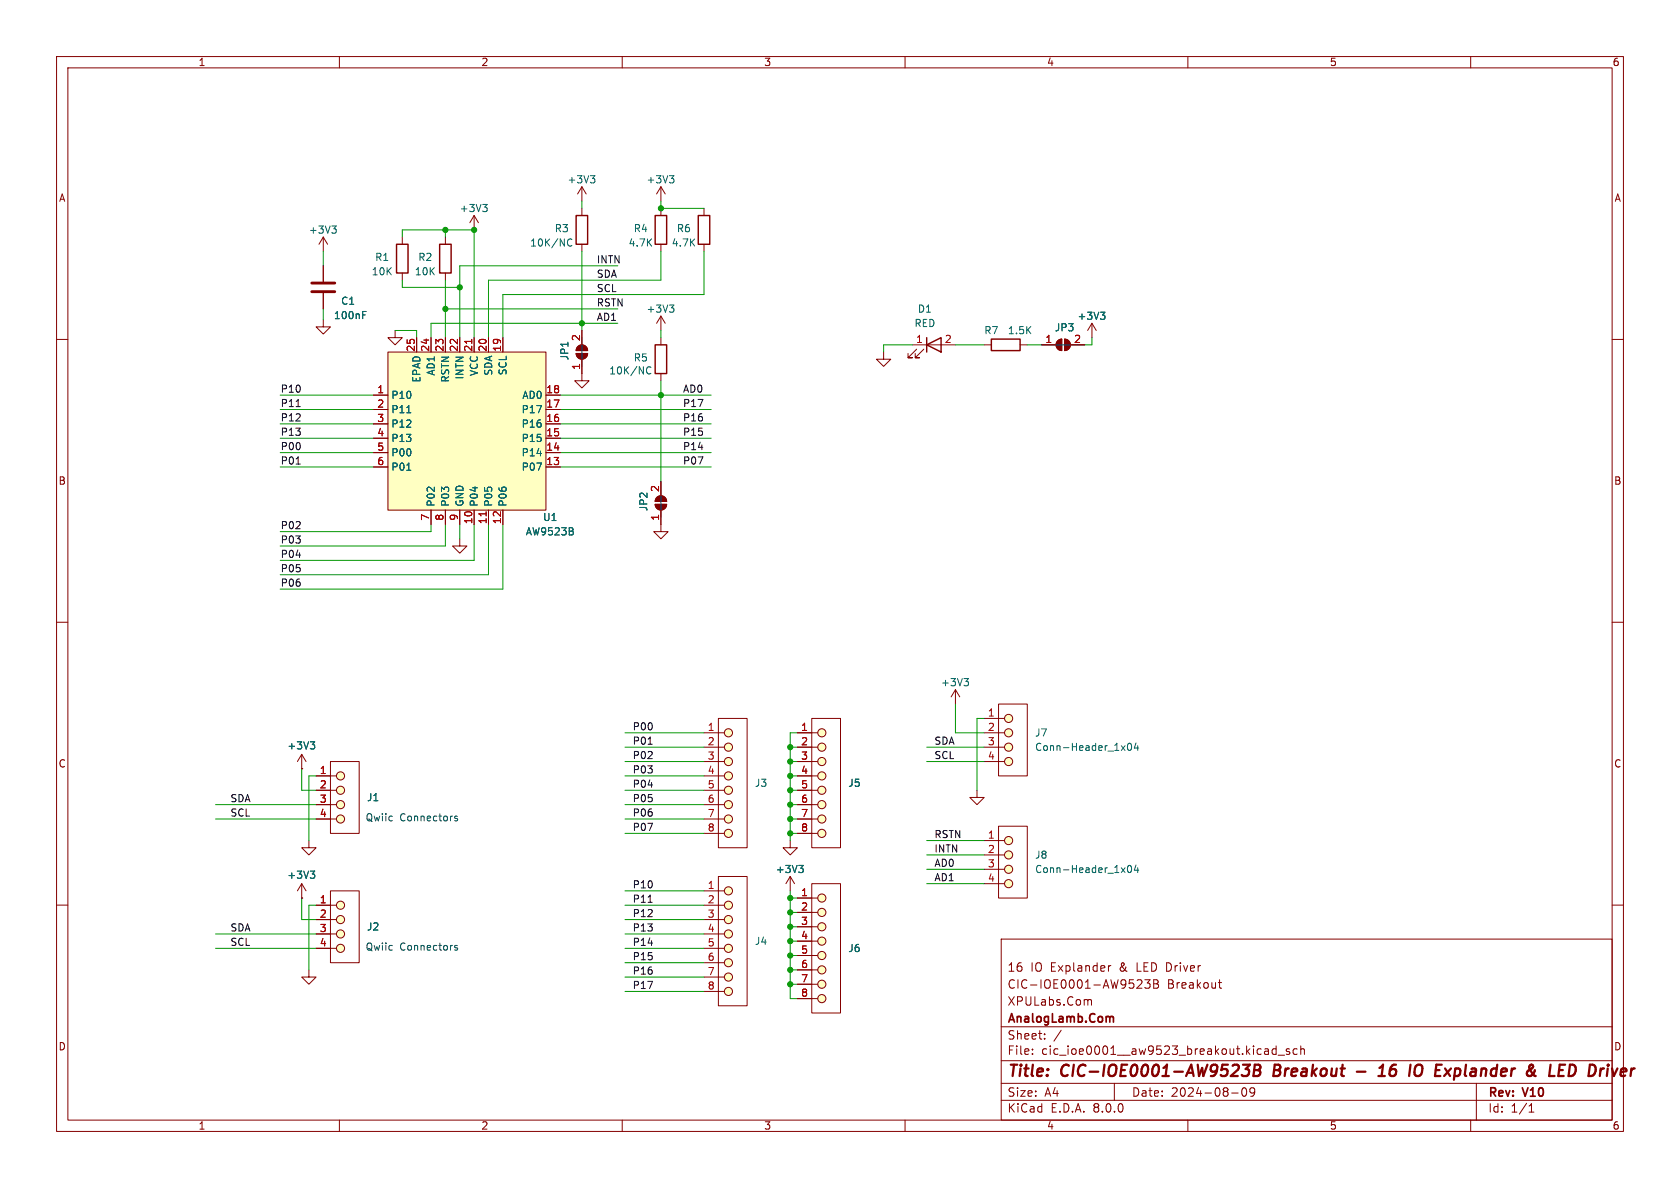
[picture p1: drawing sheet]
<svg xmlns="http://www.w3.org/2000/svg" width="297mm" height="210mm" viewBox="0 0 297 210" stroke-linecap="round" stroke-linejoin="round" font-family="sans-serif">
<g fill="none" stroke="#840000" stroke-width=".18">
<path d="M10 10h277v190h-277zM12 12h273v186h-273zM60 10v2M110 10v2M160 10v2M210 10v2M260 10v2M102.9 33v2.6M102.9 36.8v1.3M102.9 33l-.8 1.3M102.9 33l.7 1.3M124.5 36.8v1.3"/>
<path d="M10 60h2M57.1 56.5v1.3h1.3l-1.3 1.3-1.2-1.3h1.2M57.1 41.9v2.6M57.1 47v2.8M57.1 51.8v2.8M57.1 41.9l-.7 1.3M57.1 41.9l.8 1.3M69.8 58.4v1.3h1.3l-1.3 1.3-1.2-1.3h1.2M71.1 41.9v1.3M71.1 48.3v1.2M78.7 41.9v1.3M78.7 48.3v1.2"/>
<path d="M102.9 43.2v1.3M102.9 58.4v2.6M116.8 55.9l-.7 1.3M116.8 55.9v2.5M116.8 59.7v1.3M116.8 55.9l.8 1.3M124.5 43.2v1.3M188.2 59.9a1.02 1.02 0 0 1 1 1.1 1.02 1.02 0 0 1-1 1zM193 57.2l-.7 1.2M193 57.2v2.5M193 57.2l.8 1.2M285 60h2"/>
<path d="M101.9 62.5h2a1.02 1.02 0 0 1-1 1 1.02 1.02 0 0 1-1-1zM102.1 61.3a1.02 1.02 0 0 1 1.2-.3 1.02 1.02 0 0 1 .6 1h-2zM102.9 63.5v3.8h1.2l-1.2 1.3-1.3-1.3h1.3M116.8 66v1.3M156.2 62.2v1.3h1.3l-1.3 1.3-1.3-1.3h1.3M161.3 61h7.6M162.1 61.7l-1.6 1.5h.8h-.8v-.7M163.3 61.7l-1.5 1.5h.8h-.8v-.7M174 61h1.3M180.3 61h1.3M184.1 61h2.6M187 60.2l.7-.3v2.1a1.02 1.02 0 0 1-.9-.7 1.02 1.02 0 0 1 .2-1.1z"/>
<path d="M189.2 61h2.6M81.3 95.3v1.2h1.2l-1.2 1.3-1.3-1.3h1.3M115.8 89.2h2.1a1.02 1.02 0 0 1-1.1 1 1.02 1.02 0 0 1-1-1zM116.1 87.9a1.02 1.02 0 0 1 1.1-.2 1.02 1.02 0 0 1 .7 .9h-2.1zM116.8 90.2v3.8h1.3l-1.3 1.3-1.2-1.3h1.2M116.8 85.1v2.5M10 110h2M285 110h2M53.3 135.9h.1M53.3 133.4l-.7 1.2M53.3 133.4v2.5M53.3 133.4l.8 1.2"/>
<path d="M55.9 139.7h3.5M55.9 137.2h3.5M58.4 134.6h5.1v12.7h-5.1zM124.5 134.6h3.5M124.5 132.1h3.5M124.5 129.5h3.5M124.5 139.7h3.5M124.5 137.2h3.5M127 127h5.1v22.9h-5.1zM141 134.6h3.5M141 132.1h3.5M141 129.5h3.5"/>
<path d="M141 139.7h3.5M141 137.2h3.5M143.5 127h5.1v22.9h-5.1zM168.9 121.9l-.8 1.3M168.9 121.9v2.6M168.9 121.9l.8 1.3M172.7 139.7v1.3h1.3l-1.3 1.2-1.3-1.2h1.3M174 134.6h3.5M174 132.1h3.5M174 129.5h3.5M174 127h3.5M176.5 124.5h5.1v12.7h-5.1z"/>
<path d="M10 160h2M53.3 158.8h.1M53.3 156.2v2.6M53.3 156.2l-.7 1.3M53.3 156.2l.8 1.3M54.6 148.6v1.3h1.3l-1.3 1.2-1.3-1.2h1.3M55.9 144.8h3.5M55.9 142.2h3.5M58.4 157.5h5.1v12.7h-5.1zM124.5 144.8h3.5M124.5 142.2h3.5M124.5 157.5h3.5"/>
<path d="M124.5 147.3h3.5M127 154.9h5.1v22.9h-5.1zM139.7 148.6v1.3h1.3l-1.3 1.2-1.3-1.2h1.3M139.7 154.9l-.8 1.3M139.7 154.9v2.6M139.7 154.9l.8 1.3M141 158.8h3.5M141 144.8h3.5M141 142.2h3.5M141 147.3h3.5M143.5 156.2h5.1v22.9h-5.1zM285 160h2"/>
<path d="M54.6 171.5v1.2h1.3l-1.3 1.3-1.3-1.3h1.3M55.9 167.6h3.5M55.9 165.1h3.5M55.9 162.6h3.5M55.9 160h3.5M124.5 167.6h3.5M124.5 165.1h3.5M124.5 162.6h3.5M124.5 160h3.5M124.5 175.3h3.5M124.5 172.7h3.5M124.5 170.2h3.5"/>
<path d="M141 176.5h3.5M141 174h3.5M141 171.5h3.5M141 168.9h3.5M141 166.4h3.5M141 163.8h3.5M141 161.3h3.5M177 166h108v32h-108zM192.4 176.8h.5l.1 .9M196 170.7v1M196.4 170.7l-.3 .1-.1 .2M201.2 173.2l.5 .1 .2 .3-.9 1.1h.9"/>
<path d="M202.4 173.2h.9l-.5 .6 .4 .1v.7l-.2 .1h-.4l-.2-.1M204 173.2h.5l.2 .1v.3l-.2 .3a.4 .4 0 0 1 .3 .4 .4 .4 0 0 1-.3 .4h-.5zM204 173.9h.5M215.4 173.7h.6M215.6 173.2v1.3l.4 .2M60 198v2M110 198v2M160 198v2M177 194.5h108M177 191.5h108M177 187.5h108M177 181.5h108"/>
<path d="M182.5 186.3v.1M182.5 185.5v.1M184.7 183.6v.1M184.7 182.8v.1M187.6 182.1l-1.3 2M197 191.5v3M210 198v2M217.7 193.2h1.2M219.7 192.4l.2-.1a.81 .81 0 0 1 .6 .6 .81 .81 0 0 1-.3 .8l-.2 .1a.81 .81 0 0 1-.3-1.4zM221.8 192.9l-.3 .3h-.3l-.2-.3 .1-.5 .4-.1 .2 .1a.99 .99 0 0 1-.3 1.4h-.3M225.6 184.9v1.5M225.6 185.5l-.4-.1-.3 .3v.4l.1 .2h.6"/>
<path d="M226 186.5h1.1M228 185.5l-.4-.1-.2 .2 .1 .2 .5 .2v.3h-.6M229.3 185.5l-.4-.1-.3 .3v.4l.1 .2h.6M230 185.5l.2-.1 .3 .1 .1 .9M230 184.9v1.5M260 198v2M261 191.5v6.5M270.3 196.6h.9M270.3 195.5l.4-.4v1.5"/>
<circle cx="60.2" cy="139.7" r=".72"/>
<circle cx="60.2" cy="137.2" r=".72"/>
<circle cx="128.8" cy="134.6" r=".72"/>
<circle cx="128.8" cy="139.7" r=".72"/>
<circle cx="128.8" cy="137.2" r=".72"/>
<circle cx="128.8" cy="129.5" r=".72"/>
<circle cx="128.8" cy="132.1" r=".72"/>
<circle cx="145.3" cy="132.1" r=".72"/>
<circle cx="145.3" cy="134.6" r=".72"/>
<circle cx="145.3" cy="129.5" r=".72"/>
<circle cx="145.3" cy="137.2" r=".72"/>
<circle cx="145.3" cy="139.7" r=".72"/>
<circle cx="178.3" cy="132.1" r=".72"/>
<circle cx="178.3" cy="129.5" r=".72"/>
<circle cx="178.3" cy="134.6" r=".72"/>
<circle cx="178.3" cy="127" r=".72"/>
<circle cx="60.2" cy="142.2" r=".72"/>
<circle cx="60.2" cy="144.8" r=".72"/>
<circle cx="128.8" cy="147.3" r=".72"/>
<circle cx="128.8" cy="157.5" r=".72"/>
<circle cx="128.8" cy="144.8" r=".72"/>
<circle cx="128.8" cy="142.2" r=".72"/>
<circle cx="145.3" cy="142.2" r=".72"/>
<circle cx="145.3" cy="144.8" r=".72"/>
<circle cx="145.3" cy="158.7" r=".72"/>
<circle cx="145.3" cy="147.3" r=".72"/>
<circle cx="60.2" cy="167.6" r=".72"/>
<circle cx="60.2" cy="160" r=".72"/>
<circle cx="60.2" cy="165.1" r=".72"/>
<circle cx="60.2" cy="162.6" r=".72"/>
<circle cx="128.8" cy="172.7" r=".72"/>
<circle cx="128.8" cy="170.2" r=".72"/>
<circle cx="128.8" cy="175.3" r=".72"/>
<circle cx="128.8" cy="167.6" r=".72"/>
<circle cx="128.8" cy="165.1" r=".72"/>
<circle cx="128.8" cy="162.6" r=".72"/>
<circle cx="128.8" cy="160" r=".72"/>
<circle cx="145.3" cy="174" r=".72"/>
<circle cx="145.3" cy="176.5" r=".72"/>
<circle cx="145.3" cy="171.4" r=".72"/>
<circle cx="145.3" cy="168.9" r=".72"/>
<circle cx="145.3" cy="163.8" r=".72"/>
<circle cx="145.3" cy="161.3" r=".72"/>
<circle cx="145.3" cy="166.4" r=".72"/>
</g>
<g fill="none" stroke="#840000" stroke-width=".4">
<path d="M219.7 188.2h1.3l-.8 .8h.3l.3 .2v.6l-.1 .2-.4 .2h-.5l-.3-.2M221.7 189.2h.7M221.8 188.2h.7a.49 .49 0 0 1 .3 .5 .49 .49 0 0 1-.4 .5l.3 .1a.58 .58 0 0 1-.4 .9h-.7zM225.4 188.2l-.3 2h.8M239.9 189.4h1.5M243.7 190.2h1.1M243.9 188.8l.6-.6-.2 2M245.8 189.2l-.1 .2M245.9 188.7l-.3 1.1 .2 .3M250.5 188.3l.2-.1 .6 .1a1.36 1.36 0 0 1-.5 1.9h-.4M256.5 188.9l-1.2 1.3M274.1 188.2l-.2 2h.9"/>
<path d="M277.6 188.2h.4a1.08 1.08 0 0 1 .6 1.1 1.08 1.08 0 0 1-.8 .9h-.5M286.6 189.2v.9M287.5 189.4l-1 .1"/>
</g>
<path d="M196.4 179.7l.4 .1v.1v.8" fill="none" stroke="#840000" stroke-width=".3"/>
<g fill="#ffffc2" stroke="#ffffc2" stroke-width=".18">
<circle cx="145.3" cy="176.5" r=".72"/>
<circle cx="145.3" cy="174" r=".72"/>
<circle cx="145.3" cy="171.4" r=".72"/>
<circle cx="145.3" cy="168.9" r=".72"/>
<circle cx="145.3" cy="166.4" r=".72"/>
<circle cx="145.3" cy="163.8" r=".72"/>
<circle cx="145.3" cy="161.3" r=".72"/>
<circle cx="145.3" cy="158.7" r=".72"/>
<circle cx="178.3" cy="134.6" r=".72"/>
<circle cx="178.3" cy="132.1" r=".72"/>
<circle cx="178.3" cy="129.5" r=".72"/>
<circle cx="178.3" cy="127" r=".72"/>
<circle cx="60.2" cy="144.8" r=".72"/>
<circle cx="60.2" cy="142.2" r=".72"/>
<circle cx="60.2" cy="139.7" r=".72"/>
<circle cx="60.2" cy="137.2" r=".72"/>
<circle cx="60.2" cy="167.6" r=".72"/>
<circle cx="60.2" cy="165.1" r=".72"/>
<circle cx="60.2" cy="162.6" r=".72"/>
<circle cx="60.2" cy="160" r=".72"/>
<circle cx="128.8" cy="175.3" r=".72"/>
<circle cx="128.8" cy="172.7" r=".72"/>
<circle cx="128.8" cy="170.2" r=".72"/>
<circle cx="128.8" cy="167.6" r=".72"/>
<circle cx="128.8" cy="165.1" r=".72"/>
<circle cx="128.8" cy="162.6" r=".72"/>
<circle cx="128.8" cy="160" r=".72"/>
<circle cx="128.8" cy="157.5" r=".72"/>
<circle cx="145.3" cy="147.3" r=".72"/>
<circle cx="145.3" cy="144.8" r=".72"/>
<circle cx="145.3" cy="142.2" r=".72"/>
<circle cx="145.3" cy="139.7" r=".72"/>
<circle cx="145.3" cy="137.2" r=".72"/>
<circle cx="145.3" cy="134.6" r=".72"/>
<circle cx="145.3" cy="132.1" r=".72"/>
<circle cx="145.3" cy="129.5" r=".72"/>
<circle cx="128.8" cy="147.3" r=".72"/>
<circle cx="128.8" cy="144.8" r=".72"/>
<circle cx="128.8" cy="142.2" r=".72"/>
<circle cx="128.8" cy="139.7" r=".72"/>
<circle cx="128.8" cy="137.2" r=".72"/>
<circle cx="128.8" cy="134.6" r=".72"/>
<circle cx="128.8" cy="132.1" r=".72"/>
<circle cx="128.8" cy="129.5" r=".72"/>
</g>
<g fill="none" stroke="#006464" stroke-width=".18">
<path d="M58.7 39.9h.7l-.4 .5M104.4 31.1h.8l-.5 .4M104.9 31.5l.3 .3v.3l-.3 .2M59.2 40.4l.2 .3v.3l-.2 .2M64.1 55.7h.4M64.1 55.1h.6M100.3 43l.3 .4 .3 .1 .2-.1M101.1 42.4l-.2-.2-.3 .1-.3 .5M118.4 53.9h.7l-.4 .5M118.9 54.4l.2 .2v.3l-.2 .3M194.6 55.2h.7l-.4 .5M195.1 55.7l.2 .2v.3l-.2 .3"/>
<path d="M114.3 65.6l.2 .5h.3l.3-.1M115.1 65l-.3-.2-.3 .1-.2 .5M170.4 120h.8l-.4 .4M54.9 131.1h.7l-.4 .5M55.4 131.6l.2 .3v.3l-.2 .2M171 120.4l.2 .3v.3l-.2 .2M198.2 131.8l.7 .9M198.9 131.8l-.7 .9M199.4 131.5l.2-.1a.68 .68 0 0 1 .5 .6 .68 .68 0 0 1-.5 .7l-.2-.2-.1-.3zM200.8 131.3l-.3 .9h.8M201.1 131.8v.9M54.9 154h.7l-.4 .5"/>
<path d="M55.4 154.5l.2 .2v.3l-.2 .3M141.2 153h.8l-.4 .5M141.8 153.5l.2 .2v.3l-.2 .2"/>
</g>
<g fill="#840000" stroke="#840000" stroke-width=".18">
<path d="M187 60.2l.7-.3v2.1a1.02 1.02 0 0 1-.9-.7 1.02 1.02 0 0 1 .2-1.1z"/>
<path d="M188.2 59.9a1.02 1.02 0 0 1 1 1.1 1.02 1.02 0 0 1-1 1z"/>
<path d="M115.8 89.2h2.1a1.02 1.02 0 0 1-1.1 1 1.02 1.02 0 0 1-1-1z"/>
<path d="M116.1 87.9a1.02 1.02 0 0 1 1.1-.2 1.02 1.02 0 0 1 .7 .9h-2.1z"/>
<path d="M101.9 62.5h2a1.02 1.02 0 0 1-1 1 1.02 1.02 0 0 1-1-1z"/>
<path d="M102.1 61.3a1.02 1.02 0 0 1 1.2-.3 1.02 1.02 0 0 1 .6 1h-2z"/>
</g>
<path d="M101.9 38.1h2v5.1h-2zM123.4 38.1h2.1v5.1h-2.1zM70.1 43.2h2v5.1h-2zM77.7 43.2h2.1v5.1h-2.1zM163.8 59.7v2.5M175.3 59.9h5v2.1h-5zM115.8 61h2.1v5h-2.1zM163.8 61l2.6-1.3v2.5z" fill="none" stroke="#840000" stroke-width=".25"/>
<path d="M55.1 51.6h4.1M55.1 50h4.1" fill="none" stroke="#840000" stroke-width=".51"/>
<path d="M68.6 62.2h27.9v28h-27.9z" fill="#ffffc2"/>
<g fill="none" stroke="#840000" stroke-width=".18">
<path d="M83.8 38.1v2.5M83.8 38.1l-.7 1.3M83.8 38.1l.8 1.3M116.8 33v2.6M116.8 36.8v1.3M116.8 33l-.7 1.3M116.8 33l.8 1.3M57.1 47v2.8M57.1 51.8v2.8M73.7 59.7v2.5M76.2 59.7v2.5M78.7 59.7v2.5"/>
<path d="M81.3 59.7v2.5M83.8 59.7v2.5M86.4 59.7v2.5M88.9 59.7v2.5M102.9 58.4v2.6M116.8 43.2v1.3M66 69.9h2.6M66 77.5h2.6M66 74.9h2.6M66 72.4h2.6M68.6 62.2h27.9v28h-27.9zM96.5 69.9h2.6"/>
<path d="M96.5 77.5h2.6M96.5 74.9h2.6M96.5 72.4h2.6M102.9 63.5v2.5M184.1 61h2.6M189.2 61h2.6M66 82.6h2.6M66 80h2.6M76.2 90.2v2.5M78.7 90.2v2.5M81.3 90.2v2.5M83.8 90.2v2.5"/>
<path d="M86.4 90.2v2.5M88.9 90.2v2.5M96.5 82.6h2.6M96.5 80h2.6M116.8 85.1v2.5M116.8 90.2v2.5M53.3 135.9h.1M55.9 137.2h2.5M55.9 139.7h2.5M141 137.2h2.5M141 139.7h2.5M141 129.5h2.5"/>
<path d="M141 132.1h2.5M141 134.6h2.5M53.3 158.8h.1M55.9 142.2h2.5M55.9 144.8h2.5M141 158.8h2.5M141 142.2h2.5M141 144.8h2.5M141 147.3h2.5M174 156.2h3.5M174 153.7h3.5M174 151.1h3.5"/>
<path d="M174 148.6h3.5M176.5 146.1h5.1v12.7h-5.1zM55.9 160h2.5M55.9 162.6h2.5M55.9 165.1h2.5M55.9 167.6h2.5M141 161.3h2.5M141 163.8h2.5M141 166.4h2.5M141 168.9h2.5M141 171.5h2.5M141 174h2.5"/>
<path d="M141 176.5h2.5"/>
<circle cx="178.3" cy="151.1" r=".72"/>
<circle cx="178.3" cy="156.2" r=".72"/>
<circle cx="178.3" cy="148.6" r=".72"/>
<circle cx="178.3" cy="153.7" r=".72"/>
</g>
<path d="M83.4 60v.7M85.9 90.5v.7" fill="none" stroke="#a90000" stroke-width=".18"/>
<g fill="none" stroke="#006464" stroke-width=".18">
<path d="M85.3 36.1h.8l-.4 .5M85.9 36.6l.2 .3v.3l-.2 .2M118.4 31.1h.7l-.4 .4M118.9 31.5l.2 .3v.3l-.2 .2M64.1 55.7h.4M64.1 55.1h.6M194.6 55.2h.7l-.4 .5M195.1 55.7l.2 .2v.3l-.2 .3M71.9 73h.7M71.9 83.1h.7M54.9 131.1h.7l-.4 .5M55.4 131.6l.2 .3v.3l-.2 .2"/>
<path d="M54.9 154h.7l-.4 .5M55.4 154.5l.2 .2v.3l-.2 .3M141.2 153h.8l-.4 .5M141.8 153.5l.2 .2v.3l-.2 .2M198.2 153.4l.7 .8M198.9 153.4l-.7 .8M199.4 153.1l.2-.1a.68 .68 0 0 1 .5 .6 .68 .68 0 0 1-.5 .6l-.2-.1-.1-.3zM200.8 152.9l-.3 .9h.8M201.1 153.4v.8"/>
</g>
<g fill="#ffffc2" stroke="#ffffc2" stroke-width=".18">
<circle cx="178.3" cy="156.2" r=".72"/>
<circle cx="178.3" cy="153.7" r=".72"/>
<circle cx="178.3" cy="151.1" r=".72"/>
<circle cx="178.3" cy="148.6" r=".72"/>
</g>
<path d="M115.8 38.1h2.1v5.1h-2.1z" fill="none" stroke="#840000" stroke-width=".25"/>
<path d="M52.4 71.9h.7M52.4 82h.7M114.6 131.6h.7M114.6 159.5h.7" fill="none" stroke="#0f0f0f" stroke-width=".18"/>
<path d="M102.9 59.7v5.1M184.1 61h7.7M116.8 85.1v6.3M80.9 144.3h-.4l-.1 .1v.2l.5 .1v.3h-.5M80.9 167.2l-.4-.1-.1 .2v.2l.5 .1v.3h-.5" fill="none" stroke="#0000c2" stroke-width=".18"/>
<g fill="none" stroke="#009600" stroke-width=".18">
<path d="M102.9 35.6v1.2M116.8 35.6v1.2h7.7M57.1 44.5v2.5M57.1 54.6v1.9M69.8 58.4h3.9v1.3M71.1 41.9v-1.3h12.7v19.1M71.1 49.5v1.3h10.2M78.7 40.6v1.3M78.7 49.5v10.2M78.7 54.6h30.5M102.9 44.5v13.9M109.2 57.2h-33v2.5"/>
<path d="M109.2 47h-27.9v12.7M116.8 44.5v5h-30.4v10.2M116.8 58.4v1.3M124.5 44.5v7.6h-35.6v7.6M193 59.7v1.3h-1.2M49.5 69.9h16.5M49.5 72.4h16.5M49.5 77.5h16.5M49.5 74.9h16.5M99.1 69.9h26.6M99.1 72.4h26.6M99.1 77.5h26.6"/>
<path d="M99.1 74.9h26.6M116.8 67.3v17.8M161.3 61h-5.1v1.2M168.9 61h5.1M181.6 61h2.5M49.5 82.6h16.5M49.5 80h16.5M76.2 92.7v1.3h-26.7M78.7 92.7v3.8h-29.2M81.3 92.7v2.6M83.8 92.7v6.4h-34.3M86.4 92.7v8.9h-36.9"/>
<path d="M88.9 92.7v11.4h-39.4M99.1 82.6h26.6M99.1 80h26.6M53.3 135.9v3.8h2.6M55.9 137.2h-1.3v11.4M110.5 129.5h14M110.5 132.1h14M110.5 134.6h14M110.5 139.7h14M110.5 137.2h14M139.7 132.1h1.3M139.7 134.6h1.3"/>
<path d="M139.7 139.7h1.3M139.7 137.2h1.3M141 129.5h-1.3v19.1M163.8 132.1h10.2M163.8 134.6h10.2M168.9 124.5v5h5.1M174 127h-1.3v12.7M38.1 144.8h17.8M38.1 142.2h17.8M53.3 158.8v3.8h2.6M110.5 157.5h14M110.5 147.3h14"/>
<path d="M110.5 144.8h14M110.5 142.2h14M139.7 157.5v19h1.3M139.7 147.3h1.3M139.7 144.8h1.3M139.7 142.2h1.3M139.7 158.8h1.3M163.8 148.6h10.2M163.8 153.7h10.2M163.8 151.1h10.2M163.8 156.2h10.2M38.1 167.6h17.8"/>
<path d="M38.1 165.1h17.8M55.9 160h-1.3v11.5M110.5 162.6h14M110.5 167.6h14M110.5 172.7h14M110.5 170.2h14M110.5 165.1h14M110.5 175.3h14M110.5 160h14M139.7 163.8h1.3M139.7 166.4h1.3M139.7 161.3h1.3"/>
<path d="M139.7 174h1.3M139.7 168.9h1.3M139.7 171.5h1.3"/>
</g>
<g fill="#009600" stroke="#009600" stroke-width=".18">
<circle cx="83.8" cy="40.6" r=".46"/>
<circle cx="116.8" cy="36.8" r=".46"/>
<circle cx="139.7" cy="139.7" r=".46"/>
<circle cx="139.7" cy="137.2" r=".46"/>
<circle cx="139.7" cy="171.5" r=".46"/>
<circle cx="139.7" cy="166.4" r=".46"/>
<circle cx="139.7" cy="174" r=".46"/>
<circle cx="139.7" cy="134.6" r=".46"/>
<circle cx="102.9" cy="57.2" r=".46"/>
<circle cx="116.8" cy="69.9" r=".46"/>
<circle cx="139.7" cy="163.8" r=".46"/>
<circle cx="139.7" cy="161.3" r=".46"/>
<circle cx="139.7" cy="158.8" r=".46"/>
<circle cx="139.7" cy="144.8" r=".46"/>
<circle cx="139.7" cy="142.2" r=".46"/>
<circle cx="139.7" cy="147.3" r=".46"/>
<circle cx="139.7" cy="168.9" r=".46"/>
<circle cx="139.7" cy="132.1" r=".46"/>
<circle cx="78.7" cy="40.6" r=".46"/>
<circle cx="78.7" cy="54.6" r=".46"/>
<circle cx="81.3" cy="50.8" r=".46"/>
</g>
<g font-size="2.8" fill="#840000">
<text x="178" y="190.9">Title:</text>
<text x="187.7" y="190.9">CIC-IOE0001-AW9523B</text>
<text x="226" y="190.9">Breakout</text>
<text x="246.3" y="190.9">16</text>
<text x="252.4" y="190.9">IO</text>
<text x="257.8" y="190.9">Explander</text>
<text x="274.7" y="190.9">&amp;</text>
<text x="279.5" y="190.9">LED</text>
<text x="287.3" y="190.9">Driver</text>
</g>
<g font-size="2.1" fill="#840000">
<text x="178" y="172">16</text>
<text x="182.2" y="172">IO Explander</text>
<text x="198" y="172">&amp;</text>
<text x="201.2" y="172">LED Driver</text>
<text x="178" y="178">XPULabs.Com</text>
<text x="178" y="175">CIC-IOE0001-AW9523B</text>
<text x="206.3" y="175">Breakout</text>
<text x="178" y="184">Sheet:</text>
<text x="178" y="181.2">AnalogLamb.Com</text>
<text x="178" y="186.7">File:</text>
<text x="184.1" y="186.7">cic_ioe0001__aw9523_breakout.kicad_sch</text>
<text x="178" y="196.9">KiCad</text>
<text x="178" y="194.1">Size:</text>
<text x="184.7" y="194.1">A4</text>
<text x="185.7" y="196.9">E.D.A.</text>
<text x="193.3" y="196.9">8.0.0</text>
<text x="200" y="194.1">Date:</text>
<text x="207" y="194.1">2024-08-09</text>
<text x="263" y="194.3">Rev:</text>
<text x="263" y="196.9">Id:</text>
<text x="267.1" y="196.9">1/1</text>
<text x="269.4" y="194.3">V10</text>
</g>
<g font-size="1.8" fill="#840000">
<text x="35" y="11.9">1</text>
<text x="85" y="11.9">2</text>
<text x="135" y="11.9">3</text>
<text x="185" y="11.9">4</text>
<text x="235" y="11.9">5</text>
<text x="285" y="11.9">6</text>
<text x="10.3" y="35.9">A</text>
<text x="285.3" y="35.9">A</text>
<text x="10.3" y="85.9">B</text>
<text x="285.3" y="85.9">B</text>
<text x="10.3" y="135.9">C</text>
<text x="285.3" y="135.9">C</text>
<text x="10.3" y="185.9">D</text>
<text x="285.3" y="185.9">D</text>
<text x="35" y="199.9">1</text>
<text x="85" y="199.9">2</text>
<text x="135" y="199.9">3</text>
<text x="185" y="199.9">4</text>
<text x="235" y="199.9">5</text>
<text x="285" y="199.9">6</text>
</g>
<g font-size="1.8" fill="#006464">
<text x="100.2" y="32.6">+3V3</text>
<text x="114.2" y="32.6">+3V3</text>
<text x="54.5" y="41.5">+3V3</text>
<text x="81.2" y="37.7">+3V3</text>
<text x="98" y="41.2">R3</text>
<text x="111.9" y="41.2">R4</text>
<text x="119.6" y="41.2">R6</text>
<text x="66.2" y="46.3">R1</text>
<text x="73.8" y="46.3">R2</text>
<text x="93.6" y="43.8">10K/NC</text>
<text x="111" y="43.8">4.7K</text>
<text x="118.7" y="43.8">4.7K</text>
<text x="65.6" y="48.9">10K</text>
<text x="73.2" y="48.9">10K</text>
<text x="58.9" y="56.6">100nF</text>
<text x="60.2" y="54.1">C1</text>
<text x="114.2" y="55.5">+3V3</text>
<text x="161.6" y="58">RED</text>
<text x="162.2" y="55.5">D1</text>
<text x="173.9" y="59.3">R7</text>
<text x="178.1" y="59.3">1.5K</text>
<text x="186.4" y="58.8">JP3</text>
<text x="190.4" y="56.7">+3V3</text>
<text x="100.7" y="63.8" transform="rotate(-90 100.7 63.8)">JP1</text>
<text x="111.9" y="64.1">R5</text>
<text x="69.1" y="70.7">P10</text>
<text x="74.5" y="67.7" transform="rotate(-90 74.5 67.7)">EPAD</text>
<text x="77.1" y="66.5" transform="rotate(-90 77.1 66.5)">AD1</text>
<text x="79.6" y="67.7" transform="rotate(-90 79.6 67.7)">RSTN</text>
<text x="82.1" y="67.2" transform="rotate(-90 82.1 67.2)">INTN</text>
<text x="84.7" y="66.6" transform="rotate(-90 84.7 66.6)">VCC</text>
<text x="87.2" y="66.5" transform="rotate(-90 87.2 66.5)">SDA</text>
<text x="89.8" y="66.4" transform="rotate(-90 89.8 66.4)">SCL</text>
<text x="92.2" y="70.7">AD0</text>
<text x="107.6" y="66.4">10K/NC</text>
<text x="69.1" y="73.3">P11</text>
<text x="69.1" y="75.8">P12</text>
<text x="92.1" y="75.8">P16</text>
<text x="92.1" y="73.3">P17</text>
<text x="69.1" y="78.3">P13</text>
<text x="69.1" y="80.9">P00</text>
<text x="69.1" y="83.4">P01</text>
<text x="92.1" y="83.4">P07</text>
<text x="92.1" y="80.9">P14</text>
<text x="92.1" y="78.3">P15</text>
<text x="77.1" y="89.7" transform="rotate(-90 77.1 89.7)">P02</text>
<text x="79.6" y="89.7" transform="rotate(-90 79.6 89.7)">P03</text>
<text x="82.1" y="89.7" transform="rotate(-90 82.1 89.7)">GND</text>
<text x="84.7" y="89.7" transform="rotate(-90 84.7 89.7)">P04</text>
<text x="87.2" y="89.7" transform="rotate(-90 87.2 89.7)">P05</text>
<text x="89.8" y="89.7" transform="rotate(-90 89.8 89.7)">P06</text>
<text x="92.9" y="94.8">AW9523B</text>
<text x="95.9" y="92.3">U1</text>
<text x="114.7" y="90.5" transform="rotate(-90 114.7 90.5)">JP2</text>
<text x="166.3" y="121.5">+3V3</text>
<text x="182.9" y="130.4">J7</text>
<text x="50.7" y="132.7">+3V3</text>
<text x="182.9" y="132.9">Conn-Header_1x04</text>
<text x="64.8" y="141.8">J1</text>
<text x="133.4" y="139.3">J3</text>
<text x="149.9" y="139.3">J5</text>
<text x="50.7" y="155.5">+3V3</text>
<text x="137.1" y="154.5">+3V3</text>
<text x="182.9" y="152">J8</text>
<text x="182.9" y="154.5">Conn-Header_1x04</text>
<text x="64.8" y="164.7">J2</text>
<text x="133.4" y="167.2">J4</text>
<text x="149.9" y="168.5">J6</text>
</g>
<g font-size="1.8" fill="#0f0f0f">
<text x="105.4" y="46.6">INTN</text>
<text x="105.4" y="51.7">SCL</text>
<text x="105.4" y="49.2">SDA</text>
<text x="105.4" y="56.8">AD1</text>
<text x="105.4" y="54.3">RSTN</text>
<text x="49.5" y="69.5">P10</text>
<text x="120.6" y="69.5">AD0</text>
<text x="49.5" y="74.6">P12</text>
<text x="49.5" y="72">P11</text>
<text x="49.5" y="77.1">P13</text>
<text x="120.6" y="77.1">P15</text>
<text x="120.6" y="72">P17</text>
<text x="120.6" y="74.6">P16</text>
<text x="49.5" y="79.7">P00</text>
<text x="49.5" y="82.2">P01</text>
<text x="120.6" y="79.7">P14</text>
<text x="120.6" y="82.2">P07</text>
<text x="49.5" y="93.6">P02</text>
<text x="49.5" y="98.7">P04</text>
<text x="49.5" y="101.3">P05</text>
<text x="49.5" y="96.2">P03</text>
<text x="49.5" y="103.8">P06</text>
<text x="111.8" y="129.2">P00</text>
<text x="111.8" y="131.7">P01</text>
<text x="165.1" y="131.7">SDA</text>
<text x="111.8" y="136.8">P03</text>
<text x="111.8" y="134.3">P02</text>
<text x="165.1" y="134.3">SCL</text>
<text x="40.6" y="141.9">SDA</text>
<text x="111.8" y="139.4">P04</text>
<text x="111.8" y="141.9">P05</text>
<text x="40.6" y="144.4">SCL</text>
<text x="111.8" y="147">P07</text>
<text x="111.8" y="144.4">P06</text>
<text x="165.1" y="148.2">RSTN</text>
<text x="165.1" y="155.9">AD1</text>
<text x="165.1" y="150.8">INTN</text>
<text x="165.1" y="153.3">AD0</text>
<text x="111.8" y="159.7">P11</text>
<text x="111.8" y="157.1">P10</text>
<text x="40.6" y="167.3">SCL</text>
<text x="40.6" y="164.8">SDA</text>
<text x="111.8" y="164.8">P13</text>
<text x="111.8" y="167.3">P14</text>
<text x="111.8" y="162.2">P12</text>
<text x="111.8" y="169.8">P15</text>
<text x="111.8" y="172.4">P16</text>
<text x="111.8" y="174.9">P17</text>
</g>
<g font-size="1.8" fill="#a90000">
<text x="73.4" y="62.3" transform="rotate(-90 73.4 62.3)">25</text>
<text x="75.9" y="62.3" transform="rotate(-90 75.9 62.3)">24</text>
<text x="78.5" y="62.3" transform="rotate(-90 78.5 62.3)">23</text>
<text x="81" y="62.3" transform="rotate(-90 81 62.3)">22</text>
<text x="83.6" y="62.3" transform="rotate(-90 83.6 62.3)">21</text>
<text x="86.1" y="62.3" transform="rotate(-90 86.1 62.3)">20</text>
<text x="88.6" y="62.3" transform="rotate(-90 88.6 62.3)">19</text>
<text x="102.6" y="65.5" transform="rotate(-90 102.6 65.5)">1</text>
<text x="102.6" y="60.4" transform="rotate(-90 102.6 60.4)">2</text>
<text x="161.9" y="60.7">1</text>
<text x="166.9" y="60.7">2</text>
<text x="184.7" y="60.7">1</text>
<text x="189.8" y="60.7">2</text>
<text x="66.6" y="69.6">1</text>
<text x="96.5" y="69.6">18</text>
<text x="66.6" y="72.1">2</text>
<text x="66.6" y="74.7">3</text>
<text x="66.6" y="77.2">4</text>
<text x="96.5" y="77.2">15</text>
<text x="96.5" y="74.7">16</text>
<text x="96.5" y="72.1">17</text>
<text x="66.6" y="79.8">5</text>
<text x="66.6" y="82.3">6</text>
<text x="96.5" y="82.3">13</text>
<text x="96.5" y="79.8">14</text>
<text x="116.6" y="87.1" transform="rotate(-90 116.6 87.1)">2</text>
<text x="75.9" y="92.1" transform="rotate(-90 75.9 92.1)">7</text>
<text x="78.5" y="92.1" transform="rotate(-90 78.5 92.1)">8</text>
<text x="81" y="92.1" transform="rotate(-90 81 92.1)">9</text>
<text x="83.6" y="92.8" transform="rotate(-90 83.6 92.8)">10</text>
<text x="86.1" y="92.8" transform="rotate(-90 86.1 92.8)">11</text>
<text x="88.6" y="92.8" transform="rotate(-90 88.6 92.8)">12</text>
<text x="116.6" y="92.1" transform="rotate(-90 116.6 92.1)">1</text>
<text x="125" y="129.3">1</text>
<text x="125" y="131.8">2</text>
<text x="141.5" y="129.3">1</text>
<text x="141.5" y="131.8">2</text>
<text x="174.6" y="126.7">1</text>
<text x="174.6" y="129.3">2</text>
<text x="174.6" y="131.8">3</text>
<text x="56.4" y="136.9">1</text>
<text x="125" y="134.4">3</text>
<text x="125" y="136.9">4</text>
<text x="141.5" y="134.4">3</text>
<text x="141.5" y="136.9">4</text>
<text x="174.6" y="134.4">4</text>
<text x="56.4" y="139.4">2</text>
<text x="56.4" y="142">3</text>
<text x="125" y="139.4">5</text>
<text x="125" y="142">6</text>
<text x="141.5" y="139.4">5</text>
<text x="141.5" y="142">6</text>
<text x="56.4" y="144.5">4</text>
<text x="125" y="144.5">7</text>
<text x="125" y="147.1">8</text>
<text x="141.5" y="144.5">7</text>
<text x="141.5" y="147.1">8</text>
<text x="174.6" y="148.3">1</text>
<text x="174.6" y="150.9">2</text>
<text x="174.6" y="153.4">3</text>
<text x="174.6" y="156">4</text>
<text x="56.4" y="159.8">1</text>
<text x="125" y="157.2">1</text>
<text x="125" y="159.8">2</text>
<text x="141.5" y="158.5">1</text>
<text x="141.5" y="161">2</text>
<text x="56.4" y="162.3">2</text>
<text x="56.4" y="164.8">3</text>
<text x="56.4" y="167.4">4</text>
<text x="125" y="162.3">3</text>
<text x="125" y="164.8">4</text>
<text x="125" y="167.4">5</text>
<text x="141.5" y="163.6">3</text>
<text x="141.5" y="166.1">4</text>
<text x="125" y="169.9">6</text>
<text x="125" y="172.5">7</text>
<text x="141.5" y="168.7">5</text>
<text x="141.5" y="171.2">6</text>
<text x="141.5" y="173.7">7</text>
<text x="125" y="175">8</text>
<text x="141.5" y="176.3">8</text>
</g>
<g font-size="1.8" fill="#0000c2">
<text x="64.5" y="145.4">Qwiic</text>
<text x="70.7" y="145.4">Connectors</text>
<text x="64.5" y="168.3">Qwiic</text>
<text x="70.7" y="168.3">Connectors</text>
</g>
</svg>
